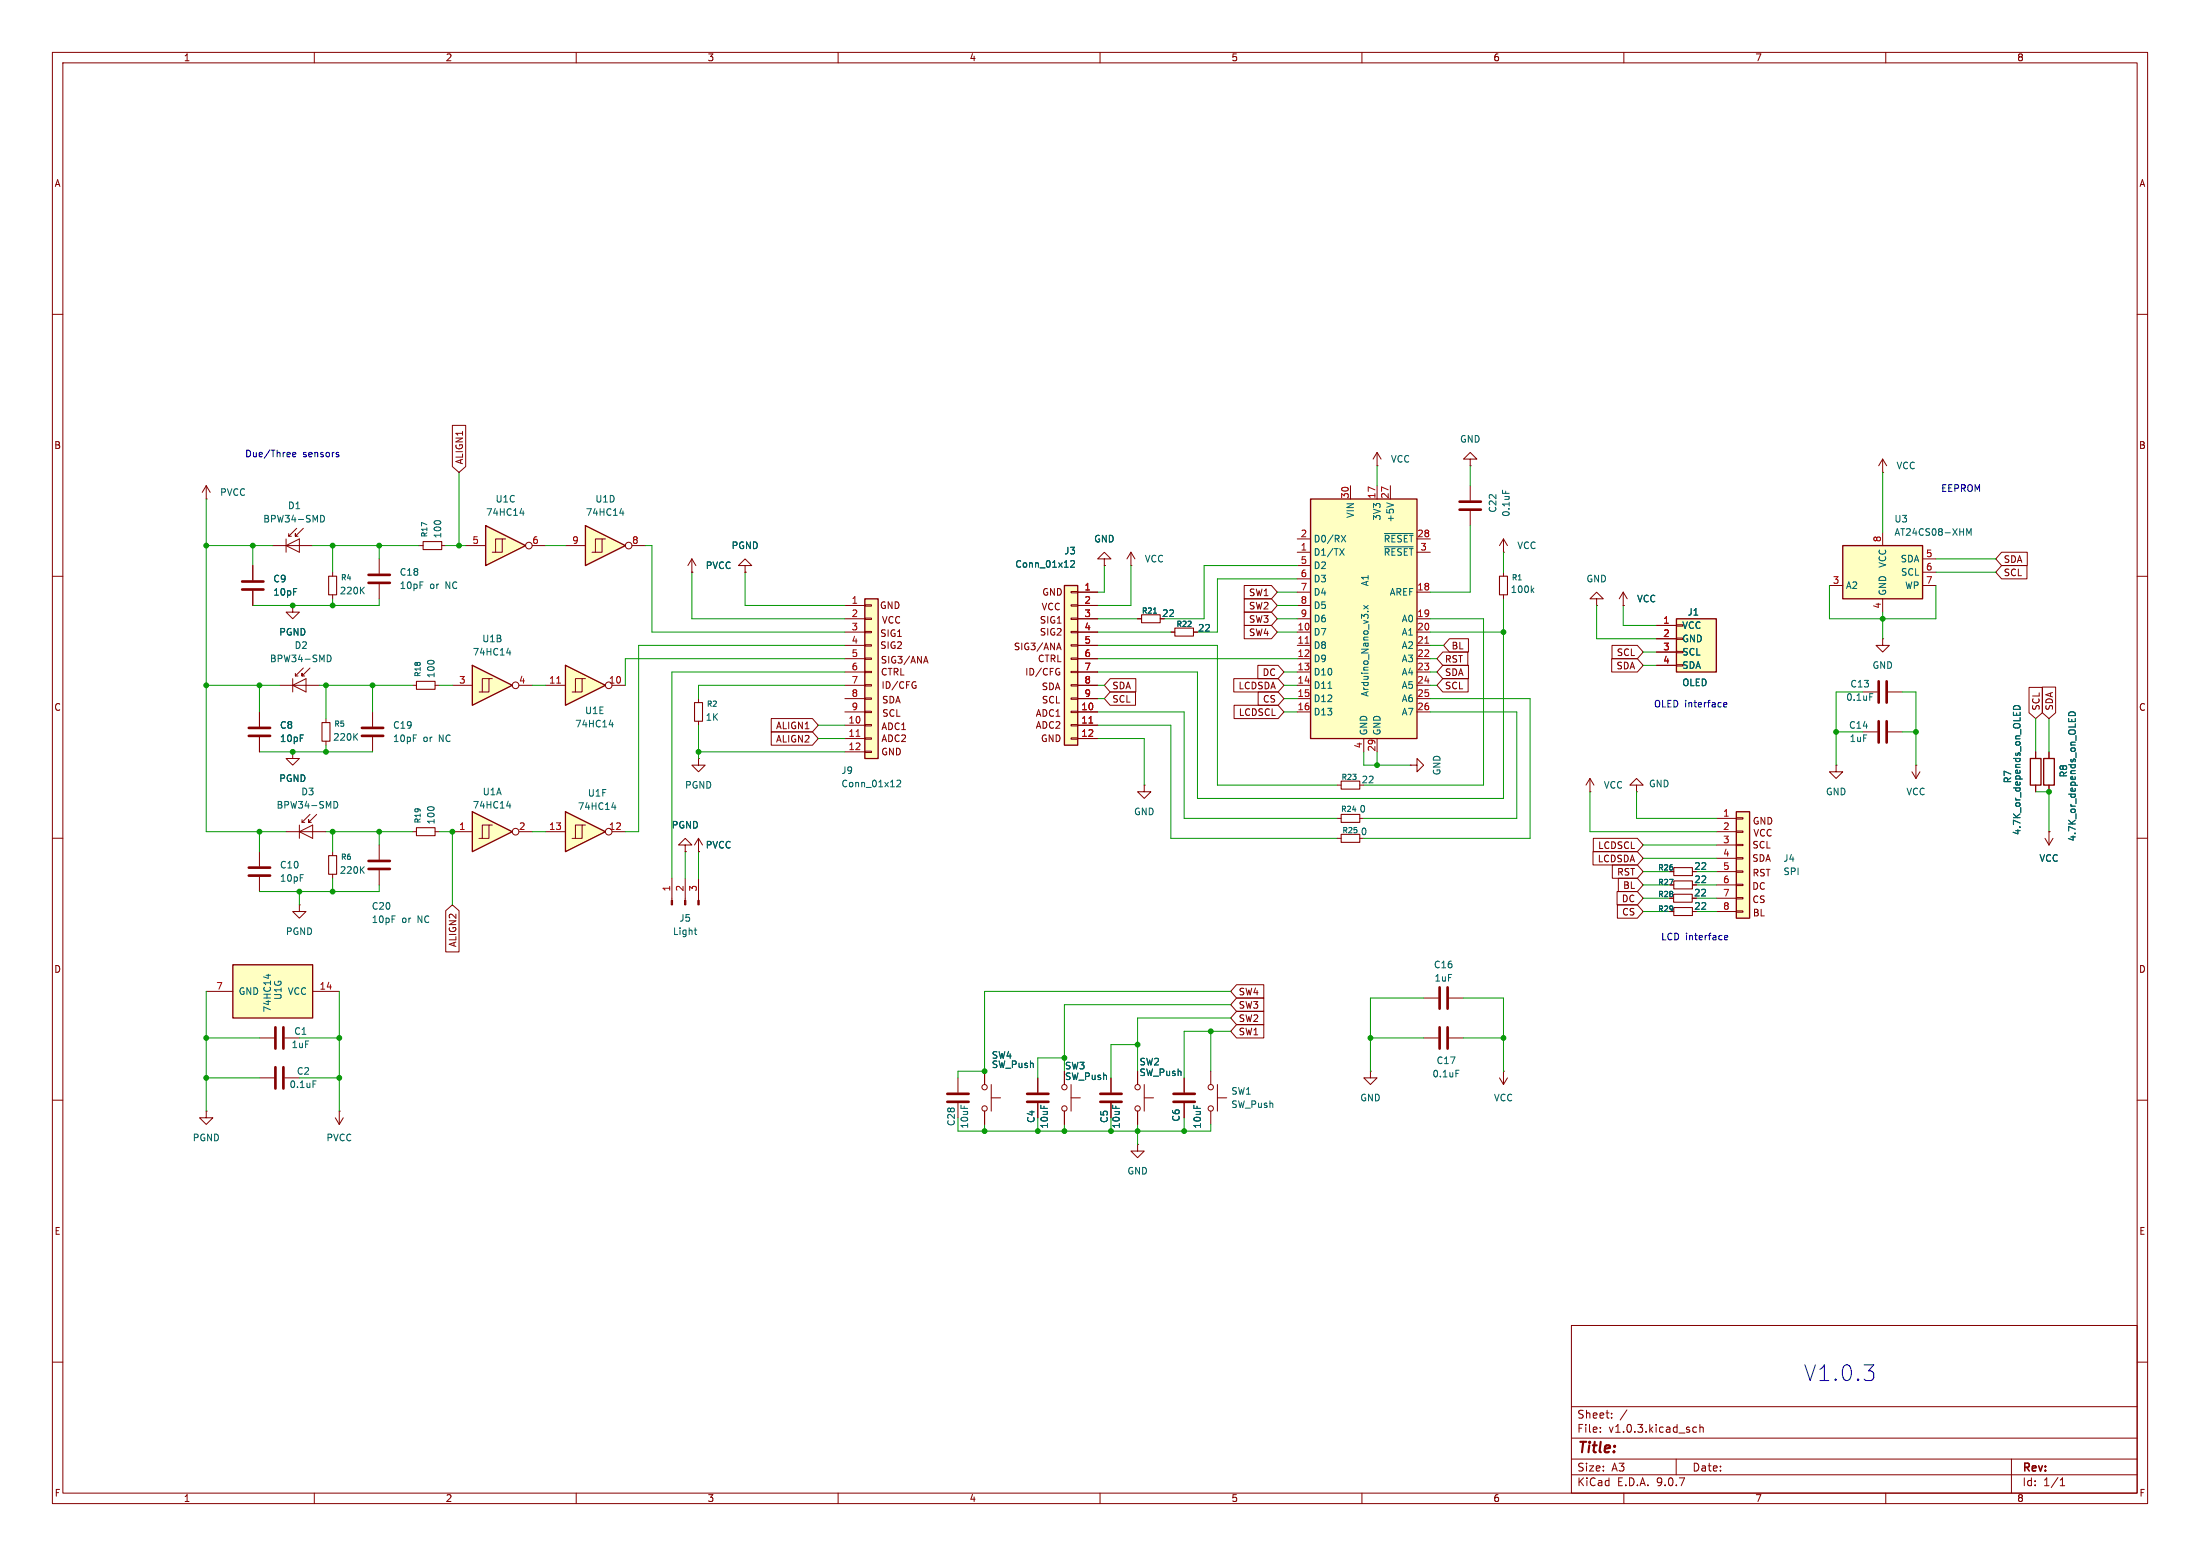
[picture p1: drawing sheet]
<svg xmlns="http://www.w3.org/2000/svg" width="420mm" height="297mm" viewBox="0 0 420 297" stroke-linecap="round" stroke-linejoin="round" font-family="sans-serif">
<g fill="none" stroke="#840000" stroke-width=".19">
<path d="M10 10h400v277h-400zM12 12h396v273h-396zM60 10v2M110 10v2M160 10v2M210 10v2M260 10v2M310 10v2M360 10v2M10 60h2M408 60h2M10 110h2"/>
<path d="M48.3 108v2.7M48.3 112.8v2.8M55.9 115.6v1.2h1.2l-1.2 1.3-1.3-1.3h1.3M55.9 115.6h.1M72.4 106.7v2.8M72.4 111.5v2.8M80 104.1h.8M84.3 104.1h.8M210.8 106.7h-1.3l1.3-1.3 1.3 1.3h-1.3v1.3M210.8 108h.1M408 110h2M10 160h2"/>
<path d="M255.3 149.9h.7M255.3 156.2h.7M259.6 156.2h.7M408 160h2M255.3 160h.7M10 210h2M408 210h2M300 253h108v32h-108zM10 260h2M300 278.5h108M300 274.5h108M300 268.5h108"/>
<path d="M305.5 273.2v.2M305.5 272.5v.1M307.7 270.5v.2M307.7 269.8v.1M310.6 269.1l-1.3 1.9M320 278.5v3M323.2 273.1l.2 .3 .5-.1M323.9 272.5l-.5-.1-.2 .3M324.5 272.5l.2-.1 .4 .1 .1 .9M324.5 271.9v1.5M384 278.5v6.5M408 260h2"/>
<path d="M60 285v2M110 285v2M160 285v2M210 285v2M260 285v2M300 281.5h108M310 285v2M360 285v2M393.3 283.6h.9M393.3 282.5l.4-.4v1.5"/>
</g>
<path d="M80.8 103.4h3.5v1.5h-3.5zM256 149.1h3.6v1.5h-3.6zM256 155.4h3.6v1.6h-3.6zM256 159.3h3.6v1.5h-3.6z" fill="none" stroke="#840000" stroke-width=".2"/>
<path d="M46.2 111h4.1M46.2 112.5h4.1M70.4 109.7h4M70.4 111.3h4" fill="none" stroke="#840000" stroke-width=".51"/>
<path d="M92.7 100.3l7.6 3.8-7.6 3.9z" fill="#ffffc2"/>
<path d="M92.7 100.3l7.6 3.8-7.6 3.9z" fill="none" stroke="#840000" stroke-width=".25"/>
<g fill="none" stroke="#840000" stroke-width=".19">
<path d="M88.9 104.1h3.8M95.9 102.9h-1.3v2.5M96.5 102.9h-.6v2.5h-1.9M101.6 104.1h2.5M304.8 114.3h-1.3l1.3-1.3 1.3 1.3h-1.3v1.3M304.8 115.6h.1M309.9 115.6h.1M309.9 113l-.8 1.3M309.9 113l.7 1.3M309.9 113v2.6"/>
<circle cx="101" cy="104.1" r=".63"/>
</g>
<path d="M99.3 97.9h.8M99.9 97.5v.9" fill="none" stroke="#006464" stroke-width=".19"/>
<path d="M351.8 104.1h15.2v10.2h-15.2z" fill="#ffffc2"/>
<path d="M351.8 104.1h15.2v10.2h-15.2z" fill="none" stroke="#840000" stroke-width=".25"/>
<g fill="none" stroke="#840000" stroke-width=".19">
<path d="M359.4 90.2h.1M359.4 87.6v2.6M359.4 87.6l-.8 1.3M359.4 87.6l.8 1.3M132.1 109.2h.1M132.1 106.7l-.8 1.3M132.1 106.7l.7 1.3M132.1 106.7v2.5M142.2 108h-1.2l1.2-1.3 1.3 1.3h-1.3v1.2M142.2 109.2h.1M349.2 111.8h2.6M359.4 101.6v2.5"/>
<path d="M359.4 114.3v2.5M367 111.8h2.6M367 106.7h2.6M367 109.2h2.6M355.6 139.7h2.8M355.6 132.1h2.8M359.4 121.9v1.3h-1.3l1.3 1.3 1.3-1.3h-1.3M359.4 121.9h.1M360.4 139.7h2.8M360.4 132.1h2.8"/>
</g>
<path d="M375.5 102.2v-1.3l.4 .9 .4-.9v1.3M356.9 132.4h.6" fill="none" stroke="#006464" stroke-width=".19"/>
<path d="M358.6 130v4.1M358.6 137.7v4M360.2 130v4.1M360.2 137.7v4" fill="none" stroke="#840000" stroke-width=".51"/>
<path d="M320 118.1h7.7v10.2h-7.7z" fill="#ffffc2"/>
<path d="M320 118.1h7.7v10.2h-7.7z" fill="none" stroke="#840000" stroke-width=".25"/>
<g fill="none" stroke="#840000" stroke-width=".19">
<path d="M287 105.4h.1M287 102.9l-.7 1.2M287 102.9l.8 1.2M287 102.9v2.5M287 109.2v.8M287 113.5v.8M316.2 119.4h3.8M320 119.3h1.3v.2h-1.3zM316.2 121.9h3.8M316.2 124.5h3.8M316.2 127h3.8M320 121.8h1.3v.2h-1.3z"/>
<path d="M320 124.3h1.3v.3h-1.3zM320 126.9h1.3v.2h-1.3z"/>
</g>
<path d="M286.3 110h1.5v3.5h-1.5z" fill="none" stroke="#840000" stroke-width=".2"/>
<path d="M292.5 112.6l.3 .5M292.8 112.3l-.5 .4" fill="none" stroke="#006464" stroke-width=".19"/>
<path d="M250.2 95.3h20.3v45.7h-20.3z" fill="#ffffc2"/>
<path d="M250.2 95.3h20.3v45.7h-20.3z" fill="none" stroke="#840000" stroke-width=".25"/>
<g fill="none" stroke="#840000" stroke-width=".19">
<path d="M257.8 92.7v2.6M262.9 92.7v2.6M265.4 92.7v2.6M247.6 102.9h2.6M247.6 105.4h2.6M247.6 108h2.6M247.6 110.5h2.6M247.6 113h2.6M247.6 115.6h2.6M247.6 118.1h2.6M270.5 102.9h2.5M270.5 105.4h2.5"/>
<path d="M270.5 113h2.5M270.5 118.1h2.5M247.6 120.7h2.6M247.6 123.2h2.6M247.6 125.7h2.6M247.6 128.3h2.6M247.6 130.8h2.6M247.6 133.4h2.6M247.6 135.9h2.6M270.5 120.7h2.5M270.5 123.2h2.5M270.5 125.7h2.5"/>
<path d="M270.5 128.3h2.5M270.5 130.8h2.5M270.5 133.4h2.5M270.5 135.9h2.5M260.3 141v2.5M262.9 141v2.5"/>
</g>
<path d="M264.7 96l1.3 .4M255.8 104.7l.8 1.3M256.1 102.2l.8 1.2M256.6 104.7l-.8 1.3M256.9 102.2l-.8 1.2M260.3 115.6l.9 .6M261.1 116.7h.1M261.2 115.6l-.9 .6M264.3 101.8h5.5M264.3 104.4h5.5M253.5 131.4h.7" fill="none" stroke="#006464" stroke-width=".19"/>
<path d="M249.2 122.8h.7M272 122.8h.7" fill="none" stroke="#a90000" stroke-width=".19"/>
<path d="M44.4 184.2h15.3v10.1h-15.3z" fill="#ffffc2"/>
<path d="M44.4 184.2h15.3v10.1h-15.3z" fill="none" stroke="#840000" stroke-width=".25"/>
<g fill="none" stroke="#840000" stroke-width=".19">
<path d="M262.9 88.9h.1M262.9 86.4l-.8 1.2M262.9 86.4l.8 1.2M262.9 86.4v2.5M280.7 87.6h-1.3l1.3-1.2 1.2 1.2h-1.2v1.3M280.7 88.9h.1M280.7 92.7v2.8M280.7 97.5v2.8M133.3 144.8v1.3h1.3l-1.3 1.2-1.2-1.2h1.2M133.3 144.8h.1M350.5 146.1v1.2h-1.3l1.3 1.3 1.3-1.3h-1.3M350.5 146.1h.1"/>
<path d="M365 147.3l.8 1.3M365.8 146.1h.1M365.8 146.1v2.5M366.5 147.3l-.7 1.3M391.2 158.8h.1M391.2 158.8v2.5M49.5 162.6v2.8M49.5 167.4v2.8M57.1 172.7v1.3h1.3l-1.3 1.3-1.2-1.3h1.2M57.1 172.7h.1M63.5 162.6v.7M63.5 166.9v.7"/>
<path d="M72.4 161.3v2.8M72.4 166.1v2.8M318.7 171.5h.8M318.8 166.4h.7M318.8 168.9h.7M318.8 174h.7M390.4 160l.8 1.3M391.9 160l-.7 1.3M39.4 189.2h5M49.5 198.1h2.8M54.4 198.1h2.7M59.7 189.2h5.1"/>
<path d="M271.8 198.1h2.8M271.8 190.5h2.8M276.6 198.1h2.8M276.6 190.5h2.8M39.4 212.1v1.3h-1.3l1.3 1.2 1.2-1.2h-1.2M39.4 212.1h.1M49.5 205.7h2.8M54.4 205.7h2.7M64 213.4l.8 1.2M64.8 212.1h.1M64.8 212.1v2.5M65.5 213.4l-.7 1.2"/>
<path d="M182.9 205.7v2.8M182.9 210.6v2.8M231.1 204.5v2.5M231.1 212.1v2.5M232.4 209.6h1.8M232.4 207v5.1M261.6 204.5v1.2h-1.3l1.3 1.3 1.3-1.3h-1.3M261.6 204.5h.1M286.3 205.7l.7 1.3M287 204.5h.1M287 204.5v2.5M287.8 205.7l-.8 1.3"/>
<circle cx="231.1" cy="207.5" r=".51"/>
<circle cx="231.1" cy="211.6" r=".51"/>
</g>
<path d="M286.8 93.6v.6M69 166l.5 .7M69.5 165.4l-.7 .8M50.8 186.1h.8M51.2 186v.8M59.8 206.3h.6M277.9 204.3h.6" fill="none" stroke="#006464" stroke-width=".19"/>
<g fill="none" stroke="#840000" stroke-width=".51">
<path d="M278.6 97.3h4.1M278.6 95.8h4.1M47.5 165.6h4.1M47.5 167.1h4.1M70.4 164.3h4M70.4 165.9h4M52.6 196.1v4.1M54.1 196.1v4.1M274.8 188.5v4M274.8 196.1v4.1M276.4 188.5v4M276.4 196.1v4.1"/>
<path d="M52.6 203.7v4.1M54.1 203.7v4.1M180.8 208.8h4.1M180.8 210.3h4.1"/>
</g>
<path d="M62.7 163.3h1.6v3.6h-1.6zM319.5 170.7h3.6v1.5h-3.6zM319.5 165.6h3.6v1.5h-3.6zM319.5 168.1h3.6v1.6h-3.6zM319.5 173.2h3.6v1.6h-3.6z" fill="none" stroke="#840000" stroke-width=".2"/>
<path d="M331.5 154.9h2.5v20.4h-2.5z" fill="#ffffc2"/>
<path d="M331.5 154.9h2.5v20.4h-2.5z" fill="none" stroke="#840000" stroke-width=".25"/>
<g fill="none" stroke="#840000" stroke-width=".19">
<path d="M303.5 151.1h.1M303.5 148.6l-.7 1.3M303.5 148.6l.8 1.3M303.5 148.6v2.5M312.4 149.9h-1.3l1.3-1.3 1.3 1.3h-1.3v1.2M312.4 151.1h.1M327.7 156.2h3.8M327.7 158.8h3.8M331.5 156.1h1.2v.2h-1.2zM331.5 158.6h1.2v.3h-1.2zM327.7 161.3h3.8M327.7 163.8h3.8"/>
<path d="M327.7 166.4h3.8M327.7 168.9h3.8M327.7 171.5h3.8M327.7 174h3.8M331.5 161.2h1.2v.2h-1.2zM331.5 163.7h1.2v.3h-1.2zM331.5 166.2h1.2v.3h-1.2zM331.5 168.8h1.2v.2h-1.2zM331.5 171.3h1.2v.3h-1.2zM331.5 173.9h1.2v.2h-1.2zM188 204.5v2.5M188 212.1v2.5"/>
<path d="M189.2 209.6h1.8M189.2 207v5.1"/>
<circle cx="188" cy="211.6" r=".51"/>
<circle cx="188" cy="207.5" r=".51"/>
</g>
<path d="M111.8 100.3l7.6 3.8-7.6 3.9z" fill="#ffffc2"/>
<path d="M111.8 100.3l7.6 3.8-7.6 3.9zM387.6 144.8h2v5.1h-2z" fill="none" stroke="#840000" stroke-width=".25"/>
<g fill="none" stroke="#840000" stroke-width=".19">
<path d="M107.9 104.1h3.9M114.9 102.9h-1.2v2.5M115.6 102.9h-.7v2.5h-1.9M120.6 104.1h2.6M388.6 143.5v1.3M388.6 149.9v1.2"/>
<circle cx="120" cy="104.1" r=".63"/>
</g>
<path d="M118.3 97.9h.8M118.9 97.5v.9M384.4 135.9v.6M384.4 134.9a.68 .68 0 0 1 .8-.2 .68 .68 0 0 1 .4 .7h-1.2zM385 136.1v.4M385.6 135.9v.6" fill="none" stroke="#006464" stroke-width=".19"/>
<path d="M165.1 114.3h2.5v30.5h-2.5z" fill="#ffffc2"/>
<path d="M165.1 114.3h2.5v30.5h-2.5zM390.1 144.8h2.1v5.1h-2.1z" fill="none" stroke="#840000" stroke-width=".25"/>
<g fill="none" stroke="#840000" stroke-width=".19">
<path d="M39.4 95.3h.1M39.4 92.7l-.8 1.3M39.4 92.7l.7 1.3M39.4 92.7v2.6M52.1 104.1h7.6M54.6 104.1l2.5-1.2v2.5zM54.6 102.9v2.5M55.1 102.4h.5M56.6 100.8l-1.5 1.6v-.5M57.9 100.8l-1.5 1.6v-.5v.5h.5M63.5 109.2v.8M63.5 113.5v.8"/>
<path d="M161.3 115.6h3.8M161.3 118.1h3.8M165.1 115.4h1.3v.3h-1.3zM165.1 118h1.3v.2h-1.3zM49.5 135.9v2.8M53.3 130.8h7.7M55.9 130.8l2.5-1.3v2.6zM55.9 129.5v2.6M56.4 129h.5M57.9 127.5l-1.5 1.5v-.5M59.2 127.5l-1.5 1.5v-.5v.5h.5M62.2 137.2v.7"/>
<path d="M133.3 133.4v.7M133.3 137.7v.7M161.3 120.7h3.8M161.3 123.2h3.8M161.3 125.7h3.8M161.3 128.3h3.8M161.3 130.8h3.8M161.3 133.4h3.8M161.3 135.9h3.8M161.3 138.4h3.8M165.1 120.5h1.3v.3h-1.3zM165.1 123.1h1.3v.2h-1.3z"/>
<path d="M165.1 125.6h1.3v.3h-1.3zM165.1 128.1h1.3v.3h-1.3zM165.1 130.7h1.3v.2h-1.3zM165.1 133.2h1.3v.3h-1.3zM165.1 135.8h1.3v.2h-1.3zM165.1 138.3h1.3v.3h-1.3zM171.2 136.7h.6M171.4 121.5h.7M171.6 120.4l.1-.2v1.3M171.8 122.5l.3 .2-.1 .3-.7 .8h.8M172.1 139.3h.8M174.1 130.8l.1 .4 .3 .2 .4-.1v-.5h-.3"/>
<path d="M174.8 130.2h-.5l-.2 .5M176.3 126.6l.4-1.3 .5 1.3M176.4 126.2h.6M49.5 140.7v2.8M54.6 158.8h7.6M55.9 143.5v1.3h1.2l-1.2 1.3-1.3-1.3h1.3M55.9 143.5h.1M57.1 158.8l2.6-1.3v2.5zM57.1 157.5v2.5M57.7 157h.5M59.2 155.4l-1.5 1.6v-.5M60.5 155.4l-1.6 1.6v-.5v.5h.5"/>
<path d="M62.2 141.5v.7M161.3 141h3.8M161.3 143.5h3.8M165.1 140.8h1.3v.3h-1.3zM165.1 143.4h1.3v.2h-1.3zM269.2 146.1h1.3v1.2l1.3-1.2-1.3-1.3v1.3M269.2 146.1h.1M391.2 143.5v1.3M391.2 149.9v1.2M128.3 167.6v4.3M130.8 161.3h1.3l-1.3-1.3-1.3 1.3h1.3v1.3M130.8 162.6h.1"/>
<path d="M130.8 167.6v4.3M133.3 162.6h.1M133.3 160v2.6M133.3 167.6v4.3M133.3 160l-.7 1.3M133.3 160l.8 1.3M198.1 205.7v2.8M198.1 210.6v2.8M203.2 212.1v2.5M204.5 209.6h1.7M204.5 207v5.1M212.1 205.7v2.8"/>
<path d="M212.1 210.6v2.8M217.2 218.4v1.3h-1.3l1.3 1.3 1.2-1.3h-1.2M217.2 218.4h.1M217.2 204.5v2.5M217.2 212.1v2.5M218.4 209.6h1.8M218.4 207v5.1M226.1 205.7v2.8M226.1 210.6v2.8"/>
<circle cx="203.2" cy="207.5" r=".51"/>
<circle cx="203.2" cy="211.6" r=".51"/>
<circle cx="217.2" cy="207.5" r=".51"/>
<circle cx="217.2" cy="211.6" r=".51"/>
</g>
<path d="M163.4 140.6h.8" fill="none" stroke="#a90000" stroke-width=".19"/>
<g fill="none" stroke="#006464" stroke-width=".19">
<path d="M61.2 98.4a.64 .64 0 0 1 .7 .6 .64 .64 0 0 1-.7 .6M69 112.6l.5 .8M69.5 112.1l-.7 .7M62.5 125a.64 .64 0 0 1 .7 .7 .64 .64 0 0 1-.7 .6M394.9 137.1v.6M395 136.1a.68 .68 0 0 1 .8-.2 .68 .68 0 0 1 .4 .7h-1.3zM395.5 137.3v.4M396.2 137.1v.6M63.8 153a.64 .64 0 0 1 .7 .6 .64 .64 0 0 1-.7 .6M67.7 140.6l.6 .7M68.3 140l-.8 .8M171.2 149l.5-.1 .2 .4-.7 .9h.7"/>
<path d="M132.5 177.5h.5M132.8 178.3l.2 .1"/>
</g>
<g fill="#840000" stroke="#840000" stroke-width=".19">
<path d="M128.1 171.9h.3v.8h-.3z"/>
<path d="M130.7 171.9h.2v.8h-.2z"/>
<path d="M133.2 171.9h.3v.8h-.3z"/>
</g>
<path d="M62.7 110h1.6v3.5h-1.6zM61.5 137.9h1.5v3.6h-1.5zM132.6 134.1h1.5v3.6h-1.5z" fill="none" stroke="#840000" stroke-width=".2"/>
<path d="M47.5 138.9h4.1M47.5 140.5h4.1M196.1 208.8h4.1M196.1 210.3h4.1M210.1 208.8h4M210.1 210.3h4M224 208.8h4.1M224 210.3h4.1" fill="none" stroke="#840000" stroke-width=".51"/>
<path d="M107.9 154.9l7.7 3.9-7.7 3.8z" fill="#ffffc2"/>
<path d="M107.9 154.9l7.7 3.9-7.7 3.8z" fill="none" stroke="#840000" stroke-width=".25"/>
<g fill="none" stroke="#840000" stroke-width=".19">
<path d="M104.1 158.8h3.8M111.1 157.5h-1.2v2.5M111.8 157.5h-.7v2.5h-1.9M116.8 158.8h2.6"/>
<circle cx="116.2" cy="158.7" r=".63"/>
</g>
<path d="M116.8 154.1h.8M117.4 153.7v.8" fill="none" stroke="#006464" stroke-width=".19"/>
<path d="M107.9 127l7.7 3.8-7.7 3.8z" fill="#ffffc2"/>
<path d="M107.9 127l7.7 3.8-7.7 3.8z" fill="none" stroke="#840000" stroke-width=".25"/>
<g fill="none" stroke="#840000" stroke-width=".19">
<path d="M104.1 130.8h3.8M111.1 129.5h-1.2v2.6M111.8 129.5h-.7v2.6h-1.9M116.8 130.8h2.6M223.5 120.7h.8M227.8 120.7h.8M218.4 149.9v1.2h-1.2l1.2 1.3 1.3-1.3h-1.3M218.4 149.9h.1"/>
<circle cx="116.2" cy="130.8" r=".63"/>
</g>
<path d="M106.3 130.4h.7" fill="none" stroke="#a90000" stroke-width=".19"/>
<path d="M116.3 138.3h.8M116.9 137.9v.9" fill="none" stroke="#006464" stroke-width=".19"/>
<path d="M224.3 119.9h3.5v1.5h-3.5z" fill="none" stroke="#840000" stroke-width=".2"/>
<path d="M90.2 127l7.6 3.8-7.6 3.8z" fill="#ffffc2"/>
<path d="M90.2 127l7.6 3.8-7.6 3.8z" fill="none" stroke="#840000" stroke-width=".25"/>
<g fill="none" stroke="#840000" stroke-width=".19">
<path d="M78.7 130.8h.8M83.1 130.8h.7M86.4 130.8h3.8M93.3 129.5h-1.2v2.6M94 129.5h-.7v2.6h-1.9M99.1 130.8h2.5"/>
<circle cx="98.4" cy="130.8" r=".63"/>
</g>
<path d="M96.7 124.6h.8M97.3 124.2v.8" fill="none" stroke="#006464" stroke-width=".19"/>
<path d="M79.5 130h3.6v1.6h-3.6z" fill="none" stroke="#840000" stroke-width=".2"/>
<path d="M203.2 111.8h2.5v30.4h-2.5z" fill="#ffffc2"/>
<path d="M203.2 111.8h2.5v30.4h-2.5z" fill="none" stroke="#840000" stroke-width=".25"/>
<g fill="none" stroke="#840000" stroke-width=".19">
<path d="M201.8 118.9h.8M202.1 117.9l.1-.2v1.2M202.3 120l.3 .2-.1 .3-.7 .7h.8M204.5 112.9h1.2v.3h-1.2zM204.5 115.4h1.2v.3h-1.2zM204.5 118h1.2v.2h-1.2zM205.7 113h3.8M205.7 115.6h3.8M205.7 118.1h3.8M215.9 108h.1M215.9 105.4l-.8 1.3M215.9 105.4l.8 1.3"/>
<path d="M215.9 105.4v2.6M217.2 118.1h.7M71.1 135.9v2.8M201.5 128.3l.1 .4 .3 .1 .4-.1v-.4h-.2M201.6 136.7h.7M201.7 134.2h.6M201.7 124l.4-1.2 .5 1.2M201.8 123.7h.6M202.3 127.6h-.5l-.3 .5M204.5 120.5h1.2v.3h-1.2zM204.5 123.1h1.2v.2h-1.2zM204.5 125.6h1.2v.3h-1.2z"/>
<path d="M204.5 128.1h1.2v.3h-1.2zM204.5 130.7h1.2v.2h-1.2zM204.5 133.2h1.2v.3h-1.2zM204.5 135.8h1.2v.2h-1.2zM204.5 138.3h1.2v.3h-1.2zM205.7 128.3h3.8M205.7 120.7h3.8M205.7 123.2h3.8M205.7 125.7h3.8M205.7 130.8h3.8M205.7 133.4h3.8M205.7 135.9h3.8"/>
<path d="M205.7 138.4h3.8M71.1 140.7v2.8M78.7 158.8h.8M83.1 158.8h.7M204.5 140.8h1.2v.3h-1.2zM205.7 141h3.8"/>
</g>
<path d="M207.9 138h.7" fill="none" stroke="#a90000" stroke-width=".19"/>
<path d="M204.4 107.1l.5-.1 .2 .4-.8 .9h.8M220.2 117h.6" fill="none" stroke="#006464" stroke-width=".19"/>
<path d="M217.9 117.3h3.6v1.6h-3.6zM79.5 158h3.6v1.5h-3.6z" fill="none" stroke="#840000" stroke-width=".2"/>
<path d="M69.1 138.9h4.1M69.1 140.5h4.1" fill="none" stroke="#840000" stroke-width=".51"/>
<path d="M90.2 154.9l7.6 3.9-7.6 3.8z" fill="#ffffc2"/>
<path d="M90.2 154.9l7.6 3.9-7.6 3.8z" fill="none" stroke="#840000" stroke-width=".25"/>
<g fill="none" stroke="#840000" stroke-width=".19">
<path d="M86.4 81.2h2.5v7.9l-1.3 1.1-1.2-1.1zM48.3 108v2.7M48.3 112.8v2.8M55.9 115.6h.1M132.1 109.2h.1M142.2 109.2h.1M205.7 113h3.8M205.7 115.6h3.8M205.7 118.1h3.8M210.8 108h.1M217.2 118.1h.7M237.5 111.8h5.2l1.1 1.2-1.1 1.3h-5.2z"/>
<path d="M237.5 119.4h5.2l1.1 1.3-1.1 1.2h-5.2zM237.5 116.8h5.2l1.1 1.3-1.1 1.3h-5.2zM237.5 114.3h5.2l1.1 1.3-1.1 1.2h-5.2zM309.9 115.6h.1M316.2 119.4h3.8M382.1 105.4h4.9v2.6h-4.9l-1.1-1.3zM382.1 107.9h4.9v2.6h-4.9l-1.1-1.3zM49.5 135.9v2.8M147.2 137.2h7.9l1.1 1.2-1.1 1.3h-7.9zM147.2 139.7h7.9l1.1 1.3-1.1 1.2h-7.9zM205.7 120.7h3.8M205.7 123.2h3.8"/>
<path d="M205.7 125.7h3.8M205.7 128.3h3.8M205.7 130.8h3.8M205.7 133.4h3.8M205.7 135.9h3.8M205.7 138.4h3.8M211.9 129.5h4.9v2.6h-4.9l-1.1-1.3zM211.9 132.1h4.9v2.5h-4.9l-1.1-1.2zM223.5 120.7h.8M227.8 120.7h.8M235.5 129.5h8.5l1.1 1.3-1.1 1.3h-8.5zM235.6 134.6h8.4l1.1 1.3-1.1 1.3h-8.4z"/>
<path d="M240.1 127h3.9l1.1 1.3-1.1 1.2h-3.9zM240.2 132.1h3.8l1.1 1.3-1.1 1.2h-3.8zM275.4 129.5h4.9v2.6h-4.9l-1.1-1.3zM275.4 124.5h4.8v2.5h-4.8l-1.1-1.3zM275.4 127h4.9v2.5h-4.9l-1.1-1.2zM276.7 121.9h3.6v2.6h-3.6l-1.1-1.3zM307.7 125.7h4.9l1.1 1.3-1.1 1.3h-4.9zM307.7 123.2h4.9l1.1 1.3-1.1 1.2h-4.9zM316.2 121.9h3.8M316.2 124.5h3.8M316.2 127h3.8M387.3 131.2h2.6v4.8l-1.3 1.2-1.3-1.2z"/>
<path d="M389.9 131.1h2.5v4.9l-1.2 1.2-1.3-1.2zM49.5 140.7v2.8M55.9 143.5h.1M86.4 158.8h3.8M93.3 157.5h-1.2v2.5M94 157.5h-.7v2.5h-1.9M99.1 158.8h2.5M205.7 141h3.8M388.6 143.5v1.3M388.6 149.9v1.2M391.2 158.8h.1M391.2 143.5v1.3"/>
<path d="M391.2 149.9v1.2M85.1 173.8l1.3-1.1 1.2 1.1v7.9h-2.5zM130.8 162.6h.1M133.3 162.6h.1M304.1 162.6h8.5l1.1 1.2-1.1 1.3h-8.5zM304.2 160h8.4l1.1 1.3-1.1 1.3h-8.4zM307.8 165.1h4.8l1.1 1.3-1.1 1.2h-4.8zM308.7 170.2h3.9l1.1 1.3-1.1 1.2h-3.9zM308.8 172.7h3.8l1.1 1.3-1.1 1.3h-3.8zM308.9 167.6h3.7l1.1 1.3-1.1 1.3h-3.7zM318.7 171.5h.8M318.8 174h.7"/>
<path d="M318.8 168.9h.7M318.8 166.4h.7M236.1 188h5.2v2.5h-5.2l-1.2-1.3zM236.1 195.6h5.2v2.5h-5.2l-1.2-1.2zM236.1 193h5.2v2.6h-5.2l-1.2-1.3zM236.1 190.5h5.2v2.5h-5.2l-1.2-1.2zM188 204.5v2.5M188 212.1v2.5M198.1 205.7v2.8M198.1 210.6v2.8M203.2 212.1v2.5M212.1 205.7v2.8"/>
<path d="M212.1 210.6v2.8M217.2 204.5v2.5M217.2 212.1v2.5M226.1 205.7v2.8M226.1 210.6v2.8"/>
<circle cx="98.4" cy="158.7" r=".63"/>
</g>
<path d="M204.4 107.1l.5-.1 .2 .4-.8 .9h.8M220.2 117h.6M384.4 135.9v.6M384.4 134.9a.68 .68 0 0 1 .8-.2 .68 .68 0 0 1 .4 .7h-1.2zM385 136.1v.4M385.6 135.9v.6M394.9 137.1v.6M395 136.1a.68 .68 0 0 1 .8-.2 .68 .68 0 0 1 .4 .7h-1.3zM395.5 137.3v.4M396.2 137.1v.6M96.7 153.8h.8M97.3 153.4v.8" fill="none" stroke="#006464" stroke-width=".19"/>
<g fill="none" stroke="#009600" stroke-width=".19">
<path d="M39.4 95.3v63.5h15.2M87.6 90.2v13.9M262.9 88.9v3.8M280.7 88.9v3.8M359.4 90.2v11.4M39.4 104.1h12.7M48.3 104.1v3.9M59.7 104.1h20.3M63.5 104.1v5.1M63.5 114.3v1.3M72.4 114.3v1.3h-24.1M72.4 104.1v2.6"/>
<path d="M85.1 104.1h3.8M104.1 104.1h3.8M123.2 104.1h1.3v16.6h36.8M132.1 109.2v8.9h29.2M142.2 109.2v6.4h19.1M209.5 118.1h7.7M210.8 108v5h-1.3M215.9 108v7.6h-6.4M243.8 115.6h3.8M243.8 113h3.8M243.8 118.1h3.8M247.6 110.5h-15.2v10.2h-3.8"/>
<path d="M247.6 108h-17.7v10.1h-7.7M273 118.1h10.2v31.8h-22.9M280.7 100.3v12.7h-7.7M287 114.3v38.1h-58.4v-24.1h-19.1M287 105.4v3.8M304.8 115.6v6.3h11.4M309.9 115.6v3.8h6.3M349.2 111.8v6.3h20.4v-6.3M359.4 116.8v5.1M369.6 106.7h11.4M369.6 109.2h11.4M39.4 130.8h13.9"/>
<path d="M49.5 130.8v5.1M61 130.8h17.7M62.2 130.8v6.4M71.1 130.8v5.1M83.8 130.8h2.6M101.6 130.8h2.5M133.3 138.4v6.4M156.2 138.4h5.1M161.3 123.2h-39.4v35.6h-2.5M161.3 130.8h-28v2.6M161.3 128.3h-33v39.3M161.3 125.7h-41.9v5.1"/>
<path d="M209.5 123.2h22.9v26.7h22.9M209.5 135.9h16.6v20.3h29.2M209.5 130.8h1.3M209.5 133.4h1.3M209.5 138.4h14v21.6h31.8M209.5 120.7h14M209.5 125.7h38.1M243.8 120.7h3.8M245.1 130.8h2.5M245.1 135.9h2.5M245.1 128.3h2.5M245.1 133.4h2.5"/>
<path d="M273 130.8h1.3M273 135.9h16.6v20.3h-29.3M273 128.3h1.3M273 133.4h19.1v26.6h-31.8M273 123.2h2.6M273 120.7h14M273 125.7h1.3M313.7 127h2.5M313.7 124.5h2.5M350.5 139.7h5.1M355.6 132.1h-5.1v14M363.2 132.1h2.6v14"/>
<path d="M363.2 139.7h2.6M388.6 137.2v6.3M391.2 137.2v6.3M49.5 143.5h21.6M49.5 158.8v3.8M62.2 158.8h16.5M62.2 142.2v1.3M63.5 158.8v3.8M72.4 158.8v2.5M83.8 158.8h2.6v13.9M101.6 158.8h2.5M133.3 143.5h28"/>
<path d="M156.2 141h5.1M209.5 141h8.9v8.9M260.3 143.5v2.6h8.9M262.9 143.5v2.6M303.5 151.1v7.7h24.2M312.4 151.1v5.1h15.3M388.6 151.1h2.6v7.7M57.1 170.2v2.5M63.5 167.6v2.6M72.4 168.9v1.3h-22.9M130.8 162.6v5M133.3 162.6v5"/>
<path d="M313.7 174h5.1M313.7 168.9h5.1M313.7 171.5h5M313.7 166.4h5.1M313.7 161.3h14M313.7 163.8h14M323.8 171.5h3.9M323.8 174h3.9M323.8 168.9h3.9M323.8 166.4h3.9M39.4 189.2v22.9M39.4 198.1h10.1"/>
<path d="M57.1 198.1h7.7M64.8 189.2v22.9M217.2 199.4h-5.1v6.3M231.1 196.9v7.6M234.9 191.8h-31.7v12.7M234.9 194.3h-17.7v10.2M234.9 189.2h-46.9v15.3h-5.1v1.2M234.9 196.9h-8.8v8.8M261.6 198.1h10.2M271.8 190.5h-10.2v14M279.4 198.1h7.6M279.4 190.5h7.6v14"/>
<path d="M39.4 205.7h10.1M57.1 205.7h7.7M182.9 213.4v2.5h48.2v-1.3M188 214.6v1.3M198.1 213.4v2.5M203.2 214.6v1.3M203.2 201.9h-5.1v3.8M217.2 214.6v3.8M226.1 213.4v2.5"/>
</g>
<path d="M55.9 86.8l.6-.1-.1-.3h-.3l-.2 .1v.6h.5M64.5 86.8l.2 .2-.2 .2M64.5 86.4h.1M329.1 134.5l.6-.1-.1-.2-.4-.1-.1 .2v.6h.5M329.2 179l.6-.1v-.3h-.4l-.2 .1 .1 .6h.5" fill="none" stroke="#0000c2" stroke-width=".19"/>
<path d="M207.9 138h.7" fill="none" stroke="#a90000" stroke-width=".19"/>
<g fill="#009600" stroke="#009600" stroke-width=".19">
<circle cx="72.4" cy="104.1" r=".46"/>
<circle cx="87.6" cy="104.1" r=".46"/>
<circle cx="63.5" cy="170.2" r=".46"/>
<circle cx="57.1" cy="170.2" r=".46"/>
<circle cx="39.4" cy="198.1" r=".46"/>
<circle cx="39.4" cy="205.7" r=".46"/>
<circle cx="64.8" cy="198.1" r=".46"/>
<circle cx="64.8" cy="205.7" r=".46"/>
<circle cx="133.3" cy="143.5" r=".46"/>
<circle cx="188" cy="215.9" r=".46"/>
<circle cx="188" cy="204.5" r=".46"/>
<circle cx="63.5" cy="158.8" r=".46"/>
<circle cx="72.4" cy="158.8" r=".46"/>
<circle cx="86.4" cy="158.8" r=".46"/>
<circle cx="71.1" cy="130.8" r=".46"/>
<circle cx="62.2" cy="130.8" r=".46"/>
<circle cx="49.5" cy="130.8" r=".46"/>
<circle cx="49.5" cy="158.8" r=".46"/>
<circle cx="55.9" cy="143.5" r=".46"/>
<circle cx="62.2" cy="143.5" r=".46"/>
<circle cx="55.9" cy="115.6" r=".46"/>
<circle cx="39.4" cy="104.1" r=".46"/>
<circle cx="39.4" cy="130.8" r=".46"/>
<circle cx="63.5" cy="104.1" r=".46"/>
<circle cx="48.3" cy="104.1" r=".46"/>
<circle cx="63.5" cy="115.6" r=".46"/>
<circle cx="198.1" cy="215.9" r=".46"/>
<circle cx="203.2" cy="215.9" r=".46"/>
<circle cx="217.2" cy="215.9" r=".46"/>
<circle cx="212.1" cy="215.9" r=".46"/>
<circle cx="217.2" cy="199.4" r=".46"/>
<circle cx="231.1" cy="196.9" r=".46"/>
<circle cx="203.2" cy="201.9" r=".46"/>
<circle cx="391.2" cy="151.1" r=".46"/>
<circle cx="226.1" cy="215.9" r=".46"/>
<circle cx="261.6" cy="198.1" r=".46"/>
<circle cx="287" cy="198.1" r=".46"/>
<circle cx="287" cy="120.7" r=".46"/>
<circle cx="350.5" cy="139.7" r=".46"/>
<circle cx="359.4" cy="118.1" r=".46"/>
<circle cx="365.8" cy="139.7" r=".46"/>
<circle cx="262.9" cy="146.1" r=".46"/>
</g>
<text font-size="4.2" fill="#0000c2" x="344.4" y="263.9">V1.0.3</text>
<text font-size="2.8" fill="#840000" x="301" y="277.9">Title:</text>
<g font-size="2.1" fill="#840000">
<text x="301" y="273.7">File:</text>
<text x="301" y="271">Sheet:</text>
<text x="307.1" y="273.7">v1.0.3.kicad_sch</text>
<text x="301" y="281.1">Size:</text>
<text x="307.6" y="281.1">A3</text>
<text x="323" y="281.1">Date:</text>
<text x="386" y="281.3">Rev:</text>
<text x="301" y="283.9">KiCad</text>
<text x="308.7" y="283.9">E.D.A.</text>
<text x="316.3" y="283.9">9.0.7</text>
<text x="386" y="283.9">Id:</text>
<text x="390.1" y="283.9">1/1</text>
</g>
<g font-size="1.8" fill="#840000">
<text x="35" y="11.9">1</text>
<text x="85" y="11.9">2</text>
<text x="135" y="11.9">3</text>
<text x="185" y="11.9">4</text>
<text x="235" y="11.9">5</text>
<text x="285" y="11.9">6</text>
<text x="335" y="11.9">7</text>
<text x="385" y="11.9">8</text>
<text x="10.3" y="35.9">A</text>
<text x="408.3" y="35.9">A</text>
<text x="10.3" y="85.9">B</text>
<text x="88.6" y="88.7" transform="rotate(-90 88.6 88.7)">ALIGN1</text>
<text x="408.2" y="85.9">B</text>
<text x="382.4" y="107.6">SDA</text>
<text x="198.3" y="113.9">GND</text>
<text x="238.3" y="114">SW1</text>
<text x="382.4" y="110.2">SCL</text>
<text x="167.3" y="116.4">GND</text>
<text x="167.7" y="119.2">VCC</text>
<text x="197.9" y="119.2">SIG1</text>
<text x="198.2" y="116.7">VCC</text>
<text x="221.8" y="118">22</text>
<text x="238.3" y="119.1">SW3</text>
<text x="238.3" y="116.5">SW2</text>
<text x="167.4" y="121.8">SIG1</text>
<text x="167.4" y="124.1">SIG2</text>
<text x="192.9" y="124.3">SIG3/ANA</text>
<text x="197.9" y="121.5">SIG2</text>
<text x="238.3" y="121.6">SW4</text>
<text x="277" y="124.1">BL</text>
<text x="308.6" y="125.4">SCL</text>
<text x="167.5" y="126.8">SIG3/ANA</text>
<text x="167.5" y="129.1">CTRL</text>
<text x="167.6" y="131.7">ID/CFG</text>
<text x="195.1" y="129.1">ID/CFG</text>
<text x="197.5" y="126.6">CTRL</text>
<text x="198.2" y="131.9">SDA</text>
<text x="212.2" y="131.8">SDA</text>
<text x="236.3" y="131.8">LCDSDA</text>
<text x="240.9" y="129.2">DC</text>
<text x="275.7" y="131.8">SCL</text>
<text x="275.7" y="126.7">RST</text>
<text x="275.7" y="129.2">SDA</text>
<text x="308.5" y="128">SDA</text>
<text x="10.3" y="135.9">C</text>
<text x="167.7" y="134.5">SDA</text>
<text x="167.8" y="137">SCL</text>
<text x="197.1" y="137">ADC1</text>
<text x="198.3" y="134.5">SCL</text>
<text x="212.2" y="134.3">SCL</text>
<text x="236.4" y="136.8">LCDSCL</text>
<text x="241" y="134.3">CS</text>
<text x="389.6" y="135.7" transform="rotate(-90 389.6 135.7)">SCL</text>
<text x="392.1" y="135.7" transform="rotate(-90 392.1 135.7)">SDA</text>
<text x="408.2" y="135.9">C</text>
<text x="148" y="139.4">ALIGN1</text>
<text x="148" y="141.9">ALIGN2</text>
<text x="167.6" y="139.5">ADC1</text>
<text x="167.6" y="141.8">ADC2</text>
<text x="197.1" y="139.3">ADC2</text>
<text x="198.6" y="141.8">GND</text>
<text x="168.1" y="144.4">GND</text>
<text x="334.5" y="157.6">GND</text>
<text x="334.6" y="159.9">VCC</text>
<text x="304.9" y="164.8">LCDSDA</text>
<text x="305" y="162.2">LCDSCL</text>
<text x="308.6" y="167.3">RST</text>
<text x="323.4" y="166.2">22</text>
<text x="334.4" y="164.7">SDA</text>
<text x="334.4" y="162.2">SCL</text>
<text x="334.5" y="167.5">RST</text>
<text x="309.5" y="172.4">DC</text>
<text x="309.8" y="169.9">BL</text>
<text x="323.3" y="171.3">22</text>
<text x="323.4" y="168.8">22</text>
<text x="323.4" y="173.8">22</text>
<text x="334.4" y="170">DC</text>
<text x="334.4" y="172.6">CS</text>
<text x="309.6" y="174.9">CS</text>
<text x="334.5" y="175.1">BL</text>
<text x="10.3" y="185.9">D</text>
<text x="87.3" y="180.9" transform="rotate(-90 87.3 180.9)">ALIGN2</text>
<text x="408.2" y="185.9">D</text>
<text x="236.4" y="190.2">SW4</text>
<text x="236.4" y="197.8">SW1</text>
<text x="236.4" y="195.3">SW2</text>
<text x="236.4" y="192.7">SW3</text>
<text x="203.2" y="206.3">SW_Push</text>
<text x="10.3" y="235.9">E</text>
<text x="408.3" y="235.9">E</text>
<text x="10.3" y="285.9">F</text>
<text x="35" y="286.9">1</text>
<text x="85" y="286.9">2</text>
<text x="135" y="286.9">3</text>
<text x="185" y="286.9">4</text>
<text x="235" y="286.9">5</text>
<text x="285" y="286.9">6</text>
<text x="335" y="286.9">7</text>
<text x="385" y="286.9">8</text>
<text x="408.3" y="285.9">F</text>
</g>
<g font-size="1.8" fill="#0000c2">
<text x="46.7" y="87.5">Due/Three</text>
<text x="57.8" y="87.5">sensors</text>
<text x="370.5" y="94.1">EEPROM</text>
<text x="315.7" y="135.2">OLED interface</text>
<text x="317" y="179.7">LCD interface</text>
</g>
<g font-size="1.8" fill="#006464">
<text x="265.4" y="88.5">VCC</text>
<text x="278.6" y="84.7">GND</text>
<text x="362" y="89.8">VCC</text>
<text x="41.9" y="94.8">PVCC</text>
<text x="50.2" y="99.9">BPW34-SMD</text>
<text x="54.9" y="97.4">D1</text>
<text x="92.7" y="98.7">74HC14</text>
<text x="94.5" y="96.1">U1C</text>
<text x="111.7" y="98.7">74HC14</text>
<text x="113.6" y="96.1">U1D</text>
<text x="258.7" y="99" transform="rotate(-90 258.7 99)">VIN</text>
<text x="263.8" y="99.5" transform="rotate(-90 263.8 99.5)">3V3</text>
<text x="266.3" y="99.8" transform="rotate(-90 266.3 99.8)">+5V</text>
<text x="285.9" y="98" transform="rotate(-90 285.9 98)">C22</text>
<text x="288.4" y="98.7" transform="rotate(-90 288.4 98.7)">0.1uF</text>
<text x="361.6" y="99.9">U3</text>
<text x="84.4" y="102.9" transform="rotate(-90 84.4 102.9)">100</text>
<text x="139.6" y="105">PGND</text>
<text x="203.1" y="106">J3</text>
<text x="208.8" y="103.7">GND</text>
<text x="218.4" y="107.5">VCC</text>
<text x="250.7" y="103.7">D0/RX</text>
<text x="250.7" y="106.3">D1/TX</text>
<text x="264.1" y="103.7">~{RESET}</text>
<text x="264.1" y="106.3">~{RESET}</text>
<text x="289.6" y="105">VCC</text>
<text x="361.6" y="102.5">AT24CS08-XHM</text>
<text x="362.8" y="107.5">SDA</text>
<text x="52.1" y="111.4">C9</text>
<text x="52.1" y="113.9">10pF</text>
<text x="64.8" y="113.6">220K</text>
<text x="76.2" y="112.6">10pF</text>
<text x="76.2" y="110.1">C18</text>
<text x="82" y="112.6">or</text>
<text x="85.1" y="112.6">NC</text>
<text x="134.6" y="108.8">PVCC</text>
<text x="193.7" y="108.6">Conn_01x12</text>
<text x="250.7" y="108.8">D2</text>
<text x="250.7" y="111.4">D3</text>
<text x="250.7" y="113.9">D4</text>
<text x="261.5" y="112" transform="rotate(-90 261.5 112)">A1</text>
<text x="265.2" y="113.9">AREF</text>
<text x="288.3" y="113.4">100k</text>
<text x="302.8" y="111.4">GND</text>
<text x="352.3" y="112.6">A2</text>
<text x="360.3" y="113.8" transform="rotate(-90 360.3 113.8)">GND</text>
<text x="360.3" y="108.5" transform="rotate(-90 360.3 108.5)">VCC</text>
<text x="362.8" y="110.1">SCL</text>
<text x="363.6" y="112.6">WP</text>
<text x="250.7" y="116.4">D5</text>
<text x="250.7" y="119">D6</text>
<text x="267.5" y="119">A0</text>
<text x="312.4" y="115.2">VCC</text>
<text x="322.1" y="117.7">J1</text>
<text x="53.2" y="121.5">PGND</text>
<text x="56.2" y="124.1">D2</text>
<text x="90.2" y="125.3">74HC14</text>
<text x="92" y="122.8">U1B</text>
<text x="228.6" y="120.8">22</text>
<text x="250.7" y="121.5">D7</text>
<text x="250.7" y="124.1">D8</text>
<text x="267.5" y="121.5">A1</text>
<text x="267.5" y="124.1">A2</text>
<text x="321.1" y="120.2">VCC</text>
<text x="321.1" y="122.8">GND</text>
<text x="321.1" y="125.3">SCL</text>
<text x="51.4" y="126.6">BPW34-SMD</text>
<text x="83.2" y="129.5" transform="rotate(-90 83.2 129.5)">100</text>
<text x="250.7" y="126.6">D9</text>
<text x="250.7" y="129.1">D10</text>
<text x="250.7" y="131.7">D11</text>
<text x="267.5" y="126.6">A3</text>
<text x="267.5" y="129.1">A4</text>
<text x="267.5" y="131.7">A5</text>
<text x="321.1" y="127.9">SDA</text>
<text x="321.1" y="131.2">OLED</text>
<text x="353.1" y="131.4">C13</text>
<text x="357.4" y="127.9">GND</text>
<text x="111.6" y="136.5">U1E</text>
<text x="134.6" y="137.8">1K</text>
<text x="250.7" y="134.2">D12</text>
<text x="250.7" y="136.8">D13</text>
<text x="261.5" y="133.1" transform="rotate(-90 261.5 133.1)">Arduino_Nano_v3.x</text>
<text x="267.5" y="134.2">A6</text>
<text x="267.5" y="136.8">A7</text>
<text x="352.4" y="134">0.1uF</text>
<text x="53.3" y="139.3">C8</text>
<text x="53.3" y="141.8">10pF</text>
<text x="63.5" y="141.6">220K</text>
<text x="74.9" y="141.8">10pF</text>
<text x="74.9" y="139.3">C19</text>
<text x="80.8" y="141.8">or</text>
<text x="83.9" y="141.8">NC</text>
<text x="109.7" y="139">74HC14</text>
<text x="261.2" y="140.5" transform="rotate(-90 261.2 140.5)">GND</text>
<text x="263.8" y="140.5" transform="rotate(-90 263.8 140.5)">GND</text>
<text x="352.9" y="139.3">C14</text>
<text x="353" y="141.8">1uF</text>
<text x="53.2" y="149.5">PGND</text>
<text x="160.5" y="147.9">J9</text>
<text x="259.9" y="149.7">22</text>
<text x="275.2" y="148.1" transform="rotate(-90 275.2 148.1)">GND</text>
<text x="384.1" y="149.6" transform="rotate(-90 384.1 149.6)">R7</text>
<text x="394.8" y="148.5" transform="rotate(-90 394.8 148.5)">R8</text>
<text x="52.7" y="154.5">BPW34-SMD</text>
<text x="57.4" y="152">D3</text>
<text x="90.2" y="154.5">74HC14</text>
<text x="92.1" y="152">U1A</text>
<text x="110.2" y="154.8">74HC14</text>
<text x="112.1" y="152.2">U1F</text>
<text x="130.7" y="150.7">PGND</text>
<text x="160.5" y="150.5">Conn_01x12</text>
<text x="216.4" y="155.8">GND</text>
<text x="259.4" y="155.3">0</text>
<text x="306.1" y="150.7">VCC</text>
<text x="314.7" y="150.5">GND</text>
<text x="348.5" y="152">GND</text>
<text x="363.8" y="152">VCC</text>
<text x="83.2" y="157.5" transform="rotate(-90 83.2 157.5)">100</text>
<text x="128.1" y="158.3">PGND</text>
<text x="259.7" y="159.6">0</text>
<text x="385.9" y="159.5" transform="rotate(-90 385.9 159.5)">4.7K_or_depends_on_OLED</text>
<text x="396.5" y="160.7" transform="rotate(-90 396.5 160.7)">4.7K_or_depends_on_OLED</text>
<text x="53.3" y="166">C10</text>
<text x="64.8" y="167">220K</text>
<text x="134.6" y="162.2">PVCC</text>
<text x="340.4" y="164.7">J4</text>
<text x="340.4" y="167.2">SPI</text>
<text x="389.2" y="164.7">VCC</text>
<text x="53.3" y="168.5">10pF</text>
<text x="70.9" y="173.8">C20</text>
<text x="54.5" y="178.7">PGND</text>
<text x="70.9" y="176.4">10pF</text>
<text x="76.7" y="176.4">or</text>
<text x="79.8" y="176.4">NC</text>
<text x="128.4" y="178.7">Light</text>
<text x="129.6" y="176.1">J5</text>
<text x="273.6" y="185">C16</text>
<text x="45.5" y="190.1">GND</text>
<text x="53.9" y="191" transform="rotate(-90 53.9 191)">U1G</text>
<text x="54.8" y="190.1">VCC</text>
<text x="273.8" y="187.6">1uF</text>
<text x="51.9" y="193.3" transform="rotate(-90 51.9 193.3)">74HC14</text>
<text x="56.1" y="197.7">C1</text>
<text x="55.6" y="200.3">1uF</text>
<text x="189.2" y="202.3">SW4</text>
<text x="217.4" y="203.6">SW2</text>
<text x="274.2" y="203.3">C17</text>
<text x="55.2" y="207.9">0.1uF</text>
<text x="56.6" y="205.3">C2</text>
<text x="189.2" y="204.1">SW_Push</text>
<text x="203.2" y="204.3">SW3</text>
<text x="217.4" y="205.6">SW_Push</text>
<text x="235" y="209.1">SW1</text>
<text x="273.4" y="205.8">0.1uF</text>
<text x="182.5" y="215.1" transform="rotate(-90 182.5 215.1)">C28</text>
<text x="185" y="215.5" transform="rotate(-90 185 215.5)">10uF</text>
<text x="197.7" y="214.4" transform="rotate(-90 197.7 214.4)">C4</text>
<text x="200.3" y="215.5" transform="rotate(-90 200.3 215.5)">10uF</text>
<text x="211.7" y="214.4" transform="rotate(-90 211.7 214.4)">C5</text>
<text x="214" y="215.5" transform="rotate(-90 214 215.5)">10uF</text>
<text x="225.4" y="214.2" transform="rotate(-90 225.4 214.2)">C6</text>
<text x="229.5" y="215.5" transform="rotate(-90 229.5 215.5)">10uF</text>
<text x="235" y="211.7">SW_Push</text>
<text x="259.6" y="210.4">GND</text>
<text x="285.1" y="210.4">VCC</text>
<text x="36.7" y="218">PGND</text>
<text x="62.2" y="218">PVCC</text>
<text x="215.1" y="224.4">GND</text>
</g>
<g font-size="1.8" fill="#a90000">
<text x="257.6" y="95.3" transform="rotate(-90 257.6 95.3)">30</text>
<text x="262.6" y="95.3" transform="rotate(-90 262.6 95.3)">17</text>
<text x="265.2" y="95.3" transform="rotate(-90 265.2 95.3)">27</text>
<text x="90.1" y="103.9">5</text>
<text x="101.5" y="103.9">6</text>
<text x="109.1" y="103.9">9</text>
<text x="120.6" y="103.9">8</text>
<text x="248.2" y="102.6">2</text>
<text x="248.2" y="105.2">1</text>
<text x="248.2" y="107.7">5</text>
<text x="270.5" y="102.6">28</text>
<text x="271.1" y="105.2">3</text>
<text x="359.2" y="103.6" transform="rotate(-90 359.2 103.6)">8</text>
<text x="367.6" y="106.4">5</text>
<text x="206.9" y="112.8">1</text>
<text x="248.2" y="110.2">6</text>
<text x="248.2" y="112.8">7</text>
<text x="270.5" y="112.8">18</text>
<text x="349.8" y="111.5">3</text>
<text x="367.6" y="109">6</text>
<text x="367.6" y="111.5">7</text>
<text x="162.5" y="115.3">1</text>
<text x="162.5" y="117.9">2</text>
<text x="206.9" y="115.3">2</text>
<text x="206.9" y="117.9">3</text>
<text x="248.2" y="115.3">8</text>
<text x="248.2" y="117.9">9</text>
<text x="270.5" y="117.9">19</text>
<text x="317.4" y="119.1">1</text>
<text x="359.2" y="116.3" transform="rotate(-90 359.2 116.3)">4</text>
<text x="162.5" y="120.4">3</text>
<text x="162.5" y="122.9">4</text>
<text x="162.5" y="125.5">5</text>
<text x="206.9" y="120.4">4</text>
<text x="206.9" y="122.9">5</text>
<text x="206.9" y="125.5">6</text>
<text x="247.6" y="120.4">10</text>
<text x="247.6" y="122.9">11</text>
<text x="247.6" y="125.5">12</text>
<text x="270.5" y="120.4">20</text>
<text x="270.5" y="122.9">21</text>
<text x="270.5" y="125.5">22</text>
<text x="317.4" y="121.7">2</text>
<text x="317.4" y="124.2">3</text>
<text x="87.6" y="130.6">3</text>
<text x="99" y="130.6">4</text>
<text x="104.7" y="130.6">11</text>
<text x="116.2" y="130.6">10</text>
<text x="162.5" y="128">6</text>
<text x="162.5" y="130.6">7</text>
<text x="206.9" y="128">7</text>
<text x="206.9" y="130.6">8</text>
<text x="247.6" y="128">13</text>
<text x="247.6" y="130.6">14</text>
<text x="270.5" y="128">23</text>
<text x="270.5" y="130.6">24</text>
<text x="317.4" y="126.7">4</text>
<text x="162.5" y="133.1">8</text>
<text x="162.5" y="135.6">9</text>
<text x="206.3" y="135.6">10</text>
<text x="206.9" y="133.1">9</text>
<text x="247.6" y="133.1">15</text>
<text x="247.6" y="135.6">16</text>
<text x="270.5" y="133.1">25</text>
<text x="270.5" y="135.6">26</text>
<text x="161.9" y="138.2">10</text>
<text x="161.9" y="140.7">11</text>
<text x="161.9" y="143.3">12</text>
<text x="206.3" y="138.2">11</text>
<text x="206.3" y="140.7">12</text>
<text x="260.1" y="142.9" transform="rotate(-90 260.1 142.9)">4</text>
<text x="262.6" y="143.6" transform="rotate(-90 262.6 143.6)">29</text>
<text x="328.9" y="156">1</text>
<text x="87.6" y="158.5">1</text>
<text x="99" y="158.5">2</text>
<text x="104.7" y="158.5">13</text>
<text x="116.2" y="158.5">12</text>
<text x="328.9" y="158.5">2</text>
<text x="328.9" y="161">3</text>
<text x="328.9" y="163.6">4</text>
<text x="328.9" y="166.1">5</text>
<text x="128" y="170.3" transform="rotate(-90 128 170.3)">1</text>
<text x="130.6" y="170.3" transform="rotate(-90 130.6 170.3)">2</text>
<text x="133.1" y="170.3" transform="rotate(-90 133.1 170.3)">3</text>
<text x="328.9" y="168.7">6</text>
<text x="328.9" y="171.2">7</text>
<text x="328.9" y="173.7">8</text>
<text x="41.2" y="189">7</text>
<text x="60.9" y="189">14</text>
</g>
<g font-size="1.4" fill="#006464">
<text x="81.8" y="102.7" transform="rotate(-90 81.8 102.7)">R17</text>
<text x="65" y="111">R4</text>
<text x="288.5" y="111">R1</text>
<text x="217.9" y="117.3">R21</text>
<text x="224.5" y="119.9">R22</text>
<text x="80.5" y="129.3" transform="rotate(-90 80.5 129.3)">R18</text>
<text x="134.8" y="135.1">R2</text>
<text x="63.7" y="138.9">R5</text>
<text x="256" y="149.1">R23</text>
<text x="255.9" y="155.2">R24</text>
<text x="80.5" y="157.3" transform="rotate(-90 80.5 157.3)">R19</text>
<text x="256.2" y="159.2">R25</text>
<text x="65" y="164.3">R6</text>
<text x="316.4" y="166.3">R26</text>
<text x="316.4" y="169.1">R27</text>
<text x="316.4" y="171.4">R28</text>
<text x="316.4" y="174.2">R29</text>
</g>
</svg>
